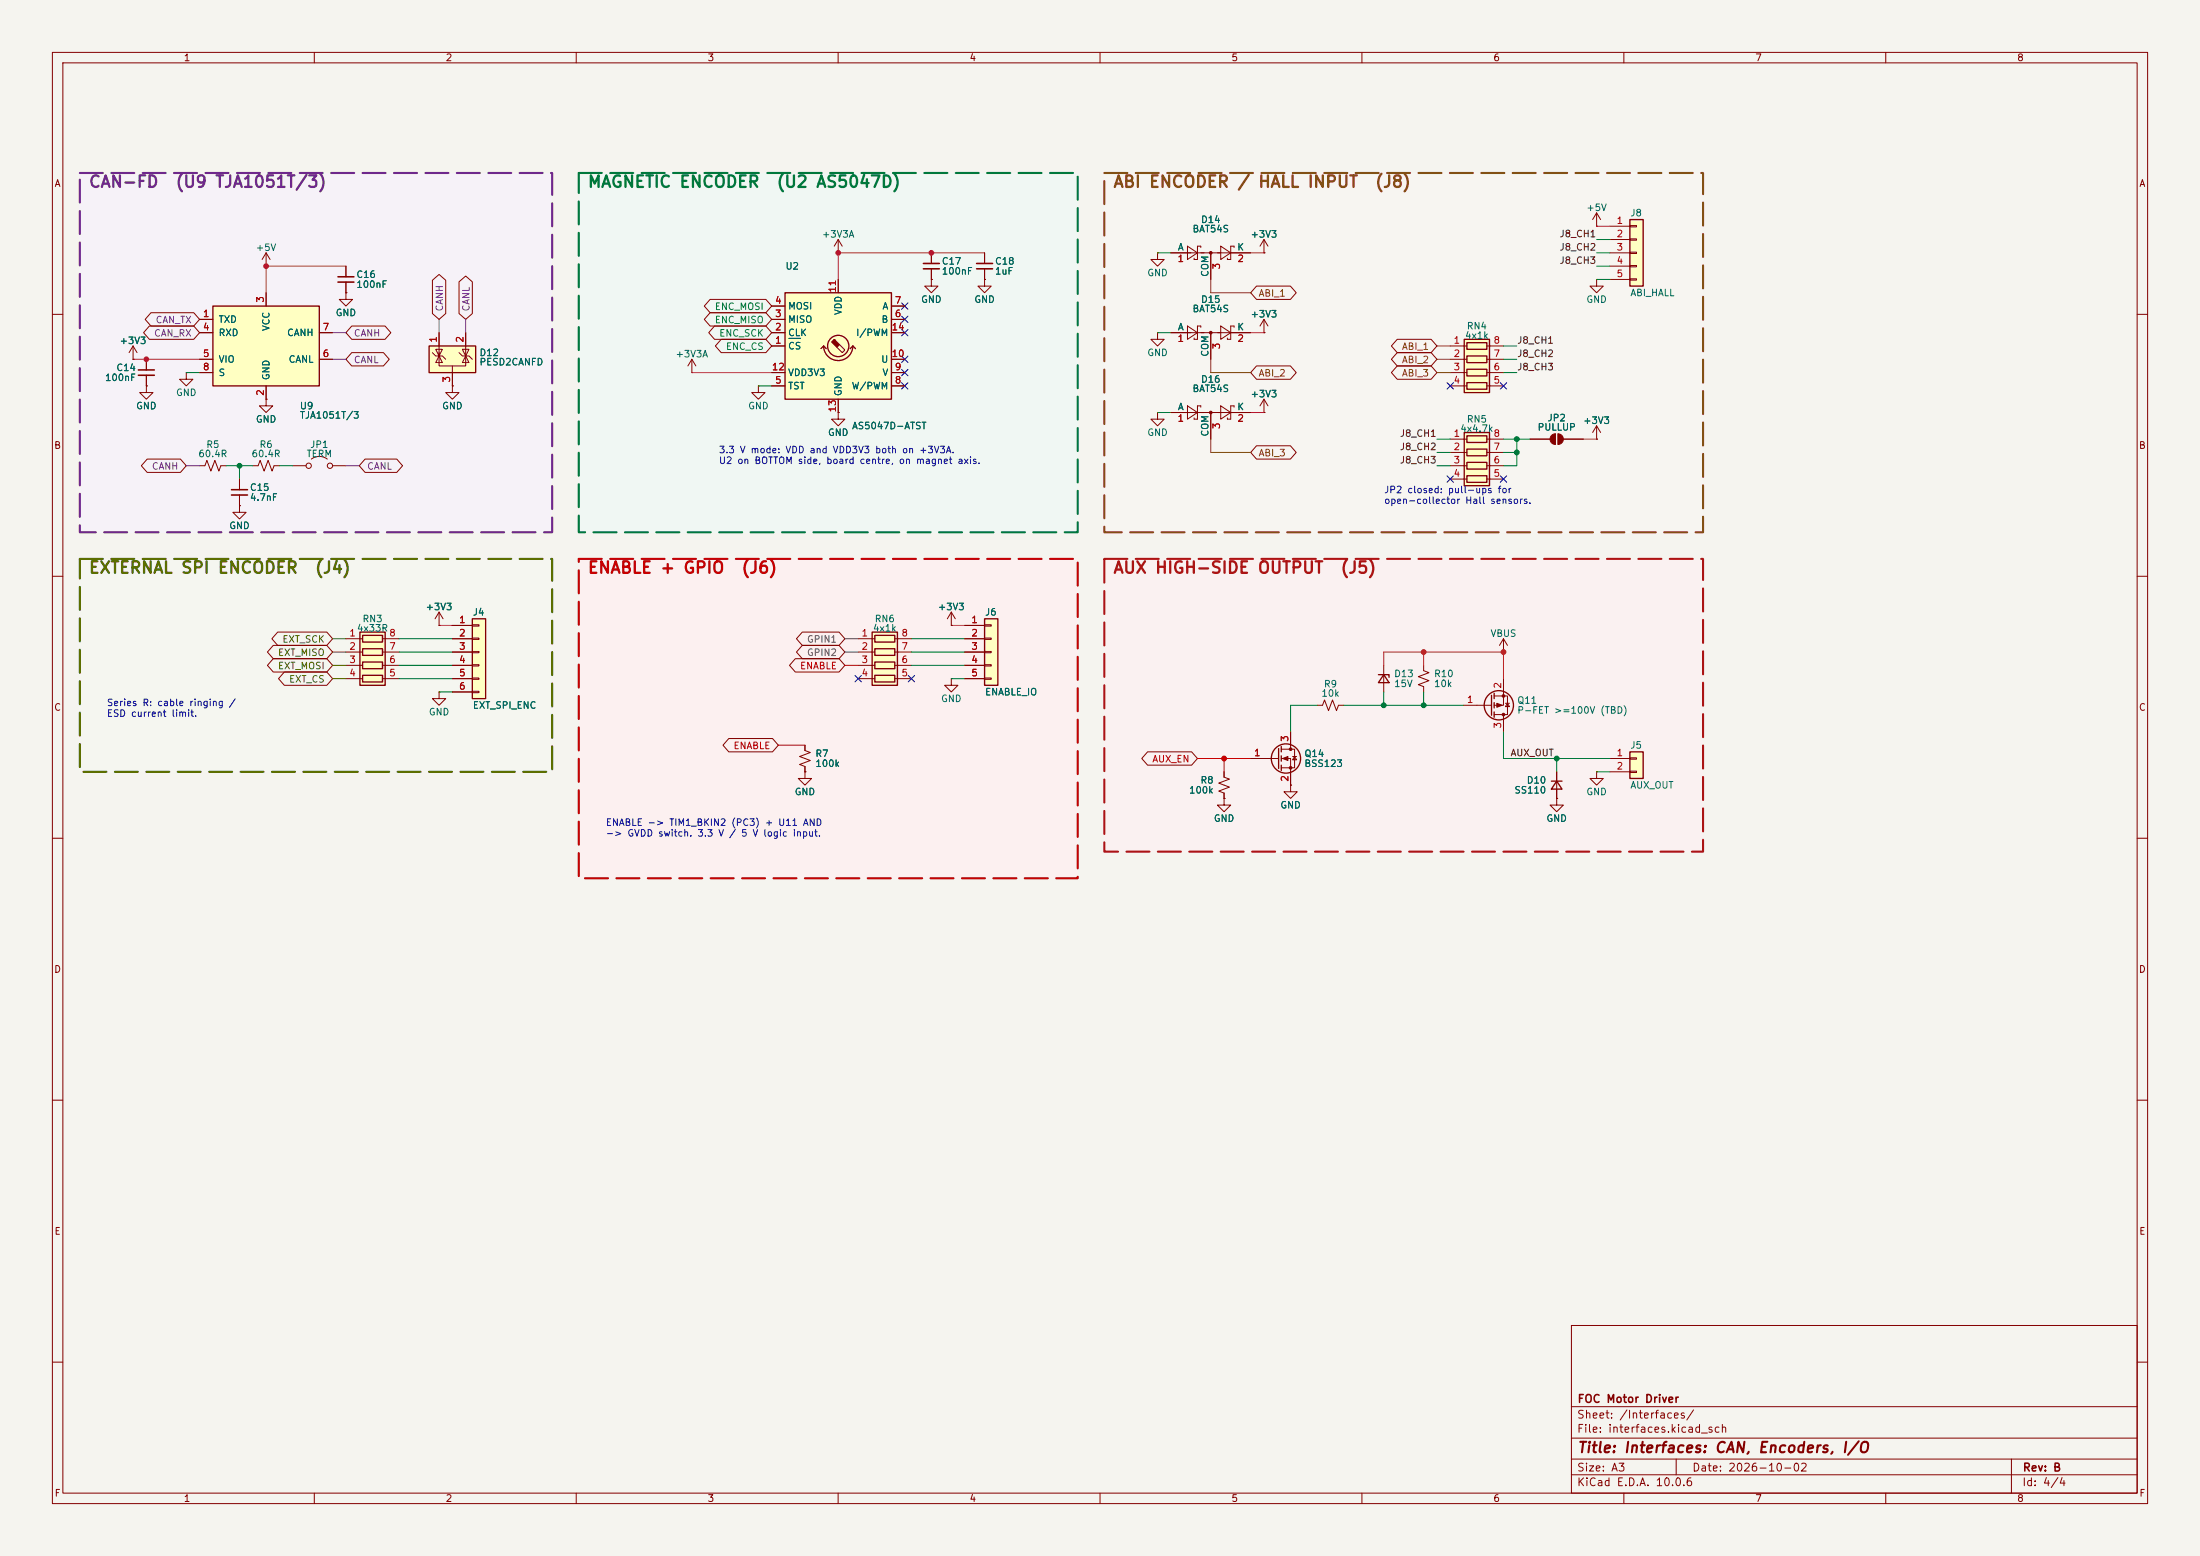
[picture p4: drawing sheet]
<svg xmlns="http://www.w3.org/2000/svg" width="420mm" height="297mm" viewBox="0 0 420 297" stroke-linecap="round" stroke-linejoin="round" font-family="sans-serif">
<path d="M0 0h420v297h-420z" fill="#f5f4ef" stroke="#f5f4ef" stroke-width=".19"/>
<g fill="none" stroke="#840000" stroke-width=".19">
<path d="M10 10h400v277h-400zM12 12h396v273h-396zM60 10v2M110 10v2M160 10v2M210 10v2M260 10v2M310 10v2M360 10v2M10 60h2M408 60h2M10 110h2"/>
<path d="M408 110h2M10 160h2M408 160h2M10 210h2M408 210h2M300 253h108v32h-108zM10 260h2M300 278.5h108M300 274.5h108M300 268.5h108M320 278.5v3M384 278.5v6.5"/>
<path d="M408 260h2M60 285v2M110 285v2M160 285v2M210 285v2M260 285v2M300 281.5h108M310 285v2M360 285v2"/>
</g>
<path d="M210.8 106.7h114.3v55.9h-114.3z" fill="#faf1f1"/>
<path d="M110.5 33h95.2v68.6h-95.2z" fill="#f0f7f3"/>
<path d="M15.2 106.7h90.2v40.6h-90.2z" fill="#f5f6f0"/>
<path d="M110.5 106.7h95.2v60.9h-95.2z" fill="#fcf0f0"/>
<path d="M210.8 33h114.3v68.6h-114.3z" fill="#f7f5f1"/>
<path d="M15.2 33h90.2v68.6h-90.2z" fill="#f6f2f8"/>
<path d="M176.3 50.3h3M176.3 51.3h3" fill="none" stroke="#840000" stroke-width=".3"/>
<g fill="none" stroke="#840000" stroke-width=".19">
<path d="M177.8 48.3v2M177.8 51.3v2M221 48.3v1.2h1.2l-1.2 1.3-1.3-1.3h1.3M221 48.3h.1M223.5 48.3h15.3M226.7 47l1.9 1.3-1.9 1.2zM229.2 47.2v-.2h-.6v2.5h-.6v-.2M231.1 48.3v5M233 47l1.9 1.3-1.9 1.2zM235.6 47.2v-.2h-.7v2.5h-.6v-.2M241.3 48.3h.1M241.3 45.7v2.6"/>
<path d="M241.3 45.7l-.8 1.3M241.3 45.7l.8 1.3M221 63.5v1.3h1.2l-1.2 1.2-1.3-1.2h1.3M221 63.5h.1M221 78.7v1.3h1.2l-1.2 1.3-1.3-1.3h1.3M221 78.7h.1M223.5 63.5h15.3M223.5 78.7h15.3M226.7 62.2l1.9 1.3-1.9 1.3zM226.7 77.5l1.9 1.2-1.9 1.3zM229.2 62.5v-.3h-.6v2.6h-.6v-.3M229.2 77.7v-.2h-.6v2.5h-.6v-.2"/>
<path d="M231.1 63.5v5.1M231.1 78.7v5.1M233 62.2l1.9 1.3-1.9 1.3zM233 77.5l1.9 1.2-1.9 1.3zM235.6 62.5v-.3h-.7v2.6h-.6v-.3M235.6 77.7v-.2h-.7v2.5h-.6v-.2M241.3 63.5h.1M241.3 78.7h.1M241.3 61l-.8 1.2M241.3 61l.8 1.2M241.3 61v2.5M241.3 76.2v2.5"/>
<path d="M241.3 76.2l-.8 1.3M241.3 76.2l.8 1.3"/>
</g>
<g fill="#840000" stroke="#840000" stroke-width=".19">
<circle cx="231.1" cy="63.5" r=".25"/>
<circle cx="231.1" cy="48.3" r=".25"/>
<circle cx="231.1" cy="78.7" r=".25"/>
</g>
<path d="M279.5 64.8h4.9v10.1h-4.9z" fill="#ffffc2"/>
<path d="M279.5 64.8h4.9v10.1h-4.9zM280 65.4h3.8v1.3h-3.8zM280 67.9h3.8v1.3h-3.8zM280 70.5h3.8v1.3h-3.8zM280 73h3.8v1.3h-3.8z" fill="none" stroke="#840000" stroke-width=".25"/>
<path d="M188 53.3v1.3h1.2l-1.2 1.3-1.3-1.3h1.3M188 53.3h.1M188 48.3v2M188 51.3v2M276.9 66h3.1M276.9 68.6h3.1M276.9 71.1h3.1M276.9 73.7h3.1M283.8 66h3.2M283.8 68.6h3.2M283.8 71.1h3.2M283.8 73.7h3.2" fill="none" stroke="#840000" stroke-width=".19"/>
<path d="M186.4 50.3h3.1M186.4 51.3h3.1" fill="none" stroke="#840000" stroke-width=".3"/>
<path d="M279.5 82.6h4.9v10.1h-4.9z" fill="#ffffc2"/>
<path d="M279.5 82.6h4.9v10.1h-4.9zM280 83.2h3.8v1.3h-3.8zM280 85.7h3.8v1.3h-3.8zM280 88.3h3.8v1.2h-3.8zM280 90.8h3.8v1.3h-3.8z" fill="none" stroke="#840000" stroke-width=".25"/>
<g fill="none" stroke="#840000" stroke-width=".19">
<path d="M276.9 83.8h3.1M276.9 86.4h3.1M276.9 88.9h3.1M276.9 91.4h3.1M283.8 83.8h3.2M283.8 86.4h3.2M283.8 88.9h3.2M283.8 91.4h3.2M181.6 129.5v1.3h1.3l-1.3 1.3-1.3-1.3h1.3M181.6 129.5h.1M153.7 147.3v1.3h1.2l-1.2 1.3-1.3-1.3h1.3M153.7 147.3h.1"/>
<path d="M153.7 142.2v1.1l1 .3-2 .8 2 .8-2 .7 1 .4v1"/>
</g>
<path d="M188 118.1h2.5v12.7h-2.5z" fill="#ffffc2"/>
<path d="M188 118.1h2.5v12.7h-2.5z" fill="none" stroke="#840000" stroke-width=".25"/>
<path d="M184.1 119.4h3.9M188 119.3h1.2v.2h-1.2zM184.1 121.9h3.9M184.1 124.5h3.9M184.1 127h3.9M184.1 129.5h3.9M188 121.8h1.2v.2h-1.2zM188 124.3h1.2v.3h-1.2zM188 126.9h1.2v.2h-1.2zM188 129.4h1.2v.3h-1.2z" fill="none" stroke="#840000" stroke-width=".19"/>
<path d="M166.5 120.7h4.8v10.1h-4.8z" fill="#ffffc2"/>
<path d="M166.5 120.7h4.8v10.1h-4.8zM167 121.3h3.8v1.3h-3.8zM167 123.8h3.8v1.3h-3.8zM167 126.4h3.8v1.2h-3.8zM167 128.9h3.8v1.3h-3.8z" fill="none" stroke="#840000" stroke-width=".25"/>
<g fill="none" stroke="#840000" stroke-width=".19">
<path d="M144.8 73.7v1.2h1.2l-1.2 1.3-1.3-1.3h1.3M144.8 73.7h.1M160 78.7v1.3h1.3l-1.3 1.3-1.3-1.3h1.3M160 78.7h.1M181.6 119.4h.1M181.6 116.8l-.8 1.3M181.6 116.8l.8 1.3M181.6 116.8v2.6M163.8 121.9h3.2M163.8 124.5h3.2M163.8 127h3.2M163.8 129.5h3.2"/>
<path d="M170.8 121.9h3.2M170.8 124.5h3.2M170.8 127h3.2M170.8 129.5h3.2"/>
</g>
<path d="M149.9 55.9h20.3v20.3h-20.3z" fill="#ffffc2"/>
<g fill="none" stroke="#840000" stroke-width=".25">
<path d="M149.9 55.9h20.3v20.3h-20.3zM157.2 66a2.79 2.79 0 0 0 2.8 2.8 2.79 2.79 0 0 0 2.8-2.8M157.2 66l-.5 .5M157.2 66l.5 .5M162.8 66l-.5 .5M162.8 66l.5 .5M263.1 128.8h2.1v.5M264.2 128.8l1 1.5h-2.1zM244.1 142.9v3.8M244.6 142.5v1M244.6 144.3v1M244.6 146.1v1"/>
<circle cx="160" cy="66" r="2.03"/>
<circle cx="245.5" cy="144.8" r="2.79"/>
</g>
<g fill="#840000" stroke="#840000" stroke-width=".19">
<path d="M159.3 64.8l1 1-.5 .5-1.1-1 .6-.5 .1 .1z"/>
<path d="M244.9 144.8l1-.4v.8z"/>
<circle cx="246.4" cy="143" r=".25"/>
<circle cx="246.4" cy="146.6" r=".25"/>
</g>
<g fill="none" stroke="#840000" stroke-width=".19">
<path d="M147.3 58.4h2.6M160 48.3h.1M160 45.7v2.6M160 53.3v2.6M160 45.7l-.7 1.3M160 45.7l.8 1.3M170.2 58.4h2.5M132.1 71.1h.1M132.1 68.6l-.8 1.3M132.1 68.6l.7 1.3M132.1 68.6v2.5M147.3 66h2.6"/>
<path d="M147.3 63.5h2.6M147.3 61h2.6M147.3 73.7h2.6M147.3 71.1h2.6M160 76.2v2.5M160.3 65.8l1 1-.5 .5-1-1M170.2 63.5h2.5M170.2 61h2.5M170.2 73.7h2.5M170.2 71.1h2.5M170.2 68.6h2.5M246.4 139.7v3.3"/>
<path d="M251.5 134.6h1l.4-1 .7 2 .8-2 .7 2 .4-1h1M264.2 127v5.1M271.8 127v1l1 .4-2 .8 2 .7-2 .8 1 .4v1M287 124.5h.1M287 121.9l-.7 1.3M287 121.9l.8 1.3M287 121.9v2.6M233.7 152.4v1.3h1.2l-1.2 1.2-1.3-1.2h1.3M233.7 152.4h.1M233.7 147.3v1l1 .4-2 .8 2 .7-2 .8 1 .4v1M238.8 144.8h5.3M244.6 143h2.5v3.6h-2.5"/>
<path d="M244.6 144.8h1.8v5.1M246.4 149.9v1.2h1.2l-1.2 1.3-1.3-1.3h1.3M246.4 149.9h.1M246.8 144.4h.7M247.1 144.4l.4 .6h-.7zM304.8 147.3v1.3h1.3l-1.3 1.3-1.3-1.3h1.3M304.8 147.3h.1"/>
</g>
<path d="M150.6 64.6h2.2" fill="none" stroke="#006464" stroke-width=".19"/>
<path d="M311.1 143.5h2.6v5.1h-2.6z" fill="#ffffc2"/>
<g fill="none" stroke="#840000" stroke-width=".25">
<path d="M284.7 132.7v3.8M285.2 132.3v1.1M285.2 134.1v1M285.2 135.9v1M296.2 149.1h2M297.2 149.1l1 1.5h-2zM311.1 143.5h2.6v5.1h-2.6z"/>
<circle cx="286.1" cy="134.6" r="2.79"/>
</g>
<g fill="none" stroke="#840000" stroke-width=".19">
<path d="M177.8 53.3v1.3h1.3l-1.3 1.3-1.3-1.3h1.3M177.8 53.3h.1M279.4 134.6h5.3M285.2 132.8h2.6v3.6h-2.6M287 129.5v5.1h-1.8M287 136.4v3.3M287.4 134.2h.8M287.8 134.2l.4 .7h-.8zM297.2 152.4v1.3h1.2l-1.2 1.2-1.3-1.2h1.3M297.2 152.4h.1M297.2 147.3v5.1M307.3 144.8h3.8"/>
<path d="M307.3 147.3h3.8M311.1 144.7h1.3v.2h-1.3zM311.1 147.2h1.3v.2h-1.3z"/>
</g>
<g fill="#840000" stroke="#840000" stroke-width=".19">
<path d="M285.7 134.2l1.1 .4-1.1 .4z"/>
<circle cx="287" cy="136.4" r=".25"/>
<circle cx="287" cy="132.8" r=".25"/>
</g>
<path d="M68.7 120.7h4.8v10.1h-4.8z" fill="#ffffc2"/>
<path d="M68.7 120.7h4.8v10.1h-4.8zM69.2 121.3h3.8v1.3h-3.8zM69.2 123.8h3.8v1.3h-3.8zM69.2 126.4h3.8v1.2h-3.8zM69.2 128.9h3.8v1.3h-3.8z" fill="none" stroke="#840000" stroke-width=".25"/>
<path d="M83.8 119.4h.1M83.8 116.8l-.7 1.3M83.8 116.8l.8 1.3M83.8 116.8v2.6M66 121.9h3.2M66 124.5h3.2M66 127h3.2M66 129.5h3.2M73 121.9h3.2M73 124.5h3.2M73 127h3.2M73 129.5h3.2" fill="none" stroke="#840000" stroke-width=".19"/>
<path d="M90.2 118.1h2.5v15.3h-2.5z" fill="#ffffc2"/>
<path d="M90.2 118.1h2.5v15.3h-2.5z" fill="none" stroke="#840000" stroke-width=".25"/>
<g fill="none" stroke="#840000" stroke-width=".19">
<path d="M304.8 43.2h.1M304.8 53.3v1.3h1.3l-1.3 1.3-1.3-1.3h1.3M304.8 53.3h.1M304.8 40.6v2.6M304.8 40.6l-.8 1.3M304.8 40.6l.8 1.3M45.7 96.5v1.3h1.3l-1.3 1.3-1.3-1.3h1.3M45.7 96.5h.1M45.7 91.4v2.1M45.7 94.5v2M292.1 83.8h3.8M296.9 82.8v2"/>
<path d="M297.4 82.8v2M298.4 83.8h3.9M304.8 83.8h.1M304.8 81.3l-.8 1.3M304.8 81.3l.8 1.3M304.8 81.3v2.5M86.4 119.4h3.8M90.2 119.3h1.2v.2h-1.2zM83.8 132.1v1.3h1.3l-1.3 1.2-1.3-1.2h1.3M83.8 132.1h.1M86.4 121.9h3.8M86.4 124.5h3.8"/>
<path d="M86.4 127h3.8M86.4 129.5h3.8M86.4 132.1h3.8M90.2 121.8h1.2v.2h-1.2zM90.2 124.3h1.2v.3h-1.2zM90.2 126.9h1.2v.2h-1.2zM90.2 129.4h1.2v.3h-1.2zM90.2 132h1.2v.2h-1.2z"/>
</g>
<path d="M44.2 93.5h3M44.2 94.5h3" fill="none" stroke="#840000" stroke-width=".3"/>
<g fill="#840000" stroke="#840000" stroke-width=".19">
<path d="M296.2 83.1l.7-.3v2a1.02 1.02 0 0 1-.9-.6 1.02 1.02 0 0 1 .2-1.1z"/>
<path d="M297.4 82.8a1.02 1.02 0 0 1 1 1 1.02 1.02 0 0 1-1 1z"/>
</g>
<path d="M311.1 41.9h2.6v12.7h-2.6z" fill="#ffffc2"/>
<path d="M311.1 41.9h2.6v12.7h-2.6z" fill="none" stroke="#840000" stroke-width=".25"/>
<g fill="none" stroke="#840000" stroke-width=".19">
<path d="M66 50.8v2M66 53.8v2.1M307.3 43.2h3.8M307.3 45.7h3.8M307.3 48.3h3.8M307.3 50.8h3.8M307.3 53.3h3.8M311.1 43.1h1.3v.2h-1.3zM311.1 45.6h1.3v.2h-1.3zM311.1 48.1h1.3v.3h-1.3zM311.1 50.7h1.3v.2h-1.3zM311.1 53.2h1.3v.3h-1.3z"/>
<path d="M27.9 73.7v1.2h1.3l-1.3 1.3-1.2-1.3h1.2M27.9 73.7h.1M38.1 88.9h1l.4-1 .8 2 .7-2 .8 2 .4-1h1"/>
</g>
<path d="M64.5 52.8h3.1M64.5 53.8h3.1" fill="none" stroke="#840000" stroke-width=".3"/>
<path d="M81.9 66h8.9v5.1h-8.9z" fill="#ffffc2"/>
<path d="M81.9 66h8.9v5.1h-8.9z" fill="none" stroke="#840000" stroke-width=".25"/>
<g fill="none" stroke="#840000" stroke-width=".19">
<path d="M50.8 50.8h.1M50.8 48.3l-.8 1.2M50.8 48.3l.8 1.2M50.8 48.3v2.5M25.4 68.6h.1M25.4 66l-.8 1.3M25.4 66l.8 1.3M25.4 66v2.6M82.5 67.3l.7 .6h1.3l.6 .7M83.8 67.9v2h5.1v-2M83.8 67.9l.7 1.3h-1.3zM83.8 67.3v.6l.7-1.2h-1.3l.6 1.2"/>
<path d="M83.8 63.5v4.4M86.4 73.7v1.2h1.2l-1.2 1.3-1.3-1.3h1.3M86.4 73.7h.1M86.4 69.9v3.8M87.6 67.3l.7 .6h1.2l.7 .7M88.3 66.7h1.2l-.6 1.2zM88.9 67.9l.6 1.3h-1.2zM88.9 63.5v4.4M48.3 88.9h1l.4-1 .7 2 .8-2 .7 2 .4-1h1M55.9 88.9h2.5M59.4 87.6a2.54 2.54 0 0 1 3.1 0M63.5 88.9h2.5"/>
<circle cx="58.9" cy="88.9" r=".51"/>
<circle cx="63" cy="88.9" r=".51"/>
</g>
<path d="M40.6 58.4h20.4v15.3h-20.4z" fill="#ffffc2"/>
<path d="M40.6 58.4h20.4v15.3h-20.4z" fill="none" stroke="#840000" stroke-width=".25"/>
<g fill="none" stroke="#840000" stroke-width=".19">
<path d="M28.8 59.7h8.2l1.1 1.3-1.1 1.2h-8.2l-1.1-1.2zM50.8 55.9v2.5M66 55.9v1.3h1.3l-1.3 1.2-1.2-1.2h1.2M66 55.9h.1M66 50.8v2M66 53.8v2.1M82.5 53.5l1.3-1.1 1.3 1.1v6.3l-1.3 1.2-1.3-1.2zM87.6 53.8l1.3-1.1 1.3 1.1v6l-1.3 1.2-1.3-1.2zM135.6 59.7h10.6l1.1 1.3-1.1 1.2h-10.6l-1.2-1.2zM135.6 57.1h10.6l1.1 1.3-1.1 1.3h-10.6l-1.2-1.3zM147.3 58.4h2.6M160 53.3v2.6"/>
<path d="M170.2 58.4h2.5M177.8 53.3h.1M177.8 48.3v2M177.8 51.3v2M188 53.3h.1M188 48.3v2M188 51.3v2M223.5 48.3h3.8M231.1 48.3v5M234.9 48.3h3.9M239.9 54.6h6.4l1.2 1.3-1.2 1.3h-6.4l-1.1-1.3zM241.3 48.3h.1"/>
<path d="M25.4 68.6h.1M27.9 73.7h.1M27.9 68.6v2M27.9 71.6v2.1M28.5 62.2h8.5l1.1 1.3-1.1 1.3h-8.5l-1.1-1.3zM35.6 71.1v1.3h1.2l-1.2 1.3-1.3-1.3h1.3M35.6 71.1h.1M38.1 61h2.5M38.1 63.5h2.5M38.1 68.6h2.5M38.1 71.1h2.5M50.8 76.2v1.3h1.3l-1.3 1.2-1.3-1.2h1.3"/>
<path d="M50.8 76.2h.1M50.8 73.7v2.5M61 63.5h2.5M61 68.6h2.5M67.2 62.2h6.3l1.1 1.3-1.1 1.3h-6.3l-1.2-1.3zM67.2 67.3h6l1.1 1.3-1.1 1.3h-6l-1.2-1.3zM83.8 63.5v2.5M86.4 73.7h.1M86.4 71.1v2.6M88.9 63.5v2.5M136.4 62.2h9.8l1.1 1.3-1.1 1.3h-9.8l-1.1-1.3zM137.7 64.8h8.5l1.1 1.2-1.1 1.3h-8.5l-1.1-1.3z"/>
<path d="M147.3 61h2.6M147.3 63.5h2.6M147.3 71.1h2.6M147.3 66h2.6M147.3 73.7h2.6M160 78.7h.1M160 76.2v2.5M170.2 61h2.5M170.2 63.5h2.5M170.2 68.6h2.5M170.2 71.1h2.5M170.2 73.7h2.5"/>
<path d="M223.5 63.5h3.8M223.5 78.7h3.8M231.1 63.5v5.1M231.1 78.7v5.1M234.9 63.5h3.9M234.9 78.7h3.9M239.9 69.8h6.4l1.2 1.3-1.2 1.3h-6.4l-1.1-1.3zM241.3 78.7h.1M241.3 63.5h.1M266.7 69.8h6.5l1.1 1.3-1.1 1.3h-6.5l-1.1-1.3zM266.7 67.3h6.5l1.1 1.3-1.1 1.3h-6.5l-1.1-1.3zM266.7 64.8h6.5l1.1 1.2-1.1 1.3h-6.5l-1.1-1.3z"/>
<path d="M28.1 87.6h6.3l1.2 1.3-1.2 1.3h-6.3l-1.1-1.3zM45.7 96.5h.1M45.7 91.4v2.1M45.7 94.5v2M69.7 87.6h6l1.2 1.3-1.2 1.3h-6l-1.1-1.3zM239.9 85.1h6.4l1.2 1.3-1.2 1.2h-6.4l-1.1-1.2zM292.1 83.8h3.8M298.4 83.8h3.9M304.8 83.8h.1M83.8 119.4h.1M86.4 119.4h3.8M181.6 119.4h.1"/>
<path d="M184.1 119.4h3.9M52.2 125.7h10.2l1.1 1.3-1.1 1.3h-10.2l-1.1-1.3zM52.2 123.2h10.2l1.1 1.3-1.1 1.2h-10.2l-1.1-1.2zM53 120.6h9.4l1.1 1.3-1.1 1.3h-9.4l-1.1-1.3zM54.3 128.3h8.1l1.1 1.2-1.1 1.3h-8.1l-1.1-1.3zM86.4 121.9h3.8M86.4 124.5h3.8M86.4 127h3.8M86.4 129.5h3.8M86.4 132.1h3.8M151.8 125.7h8.4l1.1 1.3-1.1 1.3h-8.4l-1.1-1.3zM153.2 123.2h7l1.1 1.3-1.1 1.2h-7l-1.2-1.2z"/>
<path d="M153.2 120.6h7l1.1 1.3-1.1 1.3h-7l-1.2-1.3zM184.1 121.9h3.9M184.1 124.5h3.9M184.1 127h3.9M184.1 129.5h3.9M246.4 139.7v2.5M139.1 141h8.4l1.1 1.2-1.1 1.3h-8.4l-1.1-1.3zM153.7 147.3h.1M153.7 142.2v1.1M153.7 146.3v1M219.1 143.5h8.4l1.1 1.3-1.1 1.3h-8.4l-1.1-1.3zM233.7 152.4h.1"/>
<path d="M233.7 147.3v1M233.7 151.4v1M238.8 144.8h2.5M246.4 149.9h.1M246.4 147.3v2.6M297.2 152.4h.1M297.2 147.3v1.8M297.2 150.6v1.8"/>
</g>
<path d="M26.4 70.6h3.1M26.4 71.6h3.1" fill="none" stroke="#840000" stroke-width=".3"/>
<path d="M63.5 121.9h2.5M63.5 124.5h2.5M63.5 127h2.5M63.5 129.5h2.5" fill="none" stroke="#5a7800" stroke-width=".19"/>
<g fill="none" stroke="#009600" stroke-width=".19">
<path d="M221 48.3h2.5M304.8 48.3h2.5M304.8 45.7h2.5M304.8 50.8h2.5M304.8 53.3h2.5M35.6 71.1h2.5M144.8 73.7h2.5M221 78.7h2.5M221 63.5h2.5M287 71.1h2.6M287 66h2.6M287 68.6h2.6"/>
<path d="M43.2 88.9h5.1M45.7 88.9v2.5M53.3 88.9h2.6M274.3 86.4h2.6M274.3 88.9h2.6M274.3 83.8h2.6M287 86.4h2.6M287 83.8h5.1M289.6 83.8v5.1h-2.6M76.2 129.5h10.2M76.2 127h10.2M76.2 124.5h10.2"/>
<path d="M76.2 121.9h10.2M83.8 132.1h2.6M174 127h10.1M174 124.5h10.1M174 121.9h10.1M181.6 129.5h2.5M251.5 134.6h-5.1v5.1M256.5 134.6h22.9M264.2 132.1v2.5M271.8 132.1v2.5M287 139.7v5.1h20.3M297.2 144.8v2.5"/>
<path d="M304.8 147.3h2.5"/>
</g>
<path d="M63.5 63.5h2.5M63.5 68.6h2.5M83.8 61v2.5M88.9 61v2.5M35.6 88.9h2.5M66 88.9h2.6" fill="none" stroke="#7828a0" stroke-width=".19"/>
<path d="M231.1 53.3v2.6h7.7M231.1 68.6v2.5h7.7M274.3 71.1h2.6M274.3 68.6h2.6M274.3 66h2.6M231.1 83.8v2.6h7.7" fill="none" stroke="#8c5a00" stroke-width=".19"/>
<path d="M66 50.8h-15.2v5.1M188 48.3h-28v5M238.8 48.3h2.5M304.8 43.2h2.5M25.4 68.6h12.7M132.1 71.1h15.2M238.8 78.7h2.5M238.8 63.5h2.5M302.3 83.8h2.5M83.8 119.4h2.6M181.6 119.4h2.5" fill="none" stroke="#b4006e" stroke-width=".19"/>
<path d="M264.2 127v-2.5h22.8v5M271.8 124.5v2.5" fill="none" stroke="#c81e1e" stroke-width=".19"/>
<path d="M161.3 127h2.5M148.6 142.2h5.1M228.6 144.8h10.2M233.7 144.8v2.5" fill="none" stroke="#d00000" stroke-width=".19"/>
<path d="M161.3 124.5h2.5M161.3 121.9h2.5" fill="none" stroke="#505050" stroke-width=".19"/>
<g fill="none" stroke="#000084" stroke-width=".19">
<path d="M172.1 57.8l1.2 1.2M173.3 57.8l-1.2 1.2M172.1 73.1l1.2 1.2M172.1 62.9l1.2 1.2M172.1 68l1.2 1.2M172.1 70.5l1.2 1.2M172.1 60.4l1.2 1.2M173.3 73.1l-1.2 1.2M173.3 62.9l-1.2 1.2M173.3 68l-1.2 1.2M173.3 70.5l-1.2 1.2M173.3 60.4l-1.2 1.2"/>
<path d="M276.3 73.1l1.2 1.2M277.5 73.1l-1.2 1.2M286.4 73.1l1.2 1.2M287.6 73.1l-1.2 1.2M276.3 90.8l1.2 1.2M277.5 90.8l-1.2 1.2M286.4 90.8l1.2 1.2M287.6 90.8l-1.2 1.2M163.2 128.9l1.2 1.2M164.4 128.9l-1.2 1.2M173.4 128.9l1.2 1.2M174.6 128.9l-1.2 1.2"/>
</g>
<path d="M210.8 106.7h114.3v55.9h-114.3z" fill="none" stroke="#aa1414" stroke-width=".4" stroke-dasharray="4.4 1.6"/>
<path d="M110.5 33h95.2v68.6h-95.2z" fill="none" stroke="#00783c" stroke-width=".4" stroke-dasharray="4.4 1.6"/>
<path d="M15.2 106.7h90.2v40.6h-90.2z" fill="none" stroke="#5a6e00" stroke-width=".4" stroke-dasharray="4.4 1.6"/>
<path d="M110.5 106.7h95.2v60.9h-95.2z" fill="none" stroke="#c80000" stroke-width=".4" stroke-dasharray="4.4 1.6"/>
<path d="M210.8 33h114.3v68.6h-114.3z" fill="none" stroke="#825014" stroke-width=".4" stroke-dasharray="4.4 1.6"/>
<path d="M15.2 33h90.2v68.6h-90.2z" fill="none" stroke="#6e288c" stroke-width=".4" stroke-dasharray="4.4 1.6"/>
<path d="M150.6 64.6h2.2" fill="none" stroke="#006464" stroke-width=".19"/>
<g fill="#009600" stroke="#009600" stroke-width=".19">
<circle cx="289.6" cy="83.8" r=".46"/>
<circle cx="289.6" cy="86.4" r=".46"/>
<circle cx="264.2" cy="134.6" r=".46"/>
<circle cx="271.8" cy="134.6" r=".46"/>
<circle cx="297.2" cy="144.8" r=".46"/>
<circle cx="45.7" cy="88.9" r=".46"/>
</g>
<g fill="#c81e1e" stroke="#c81e1e" stroke-width=".19">
<circle cx="271.8" cy="124.5" r=".46"/>
<circle cx="287" cy="124.5" r=".46"/>
</g>
<g fill="#b4006e" stroke="#b4006e" stroke-width=".19">
<circle cx="50.8" cy="50.8" r=".46"/>
<circle cx="27.9" cy="68.6" r=".46"/>
<circle cx="177.8" cy="48.3" r=".46"/>
<circle cx="160" cy="48.3" r=".46"/>
</g>
<circle cx="233.7" cy="144.8" r=".46" fill="#d00000" stroke="#d00000" stroke-width=".19"/>
<g font-size="2.2" fill="#6e288c">
<text x="16.8" y="36.3">CAN-FD</text>
<text x="33.4" y="36.3">(U9 TJA1051T/3)</text>
</g>
<g font-size="2.2" fill="#00783c">
<text x="112.1" y="36.3">MAGNETIC ENCODER</text>
<text x="148.1" y="36.3">(U2 AS5047D)</text>
</g>
<g font-size="2.2" fill="#825014">
<text x="212.4" y="36.3">ABI ENCODER / HALL INPUT</text>
<text x="262.4" y="36.3">(J8)</text>
</g>
<g font-size="2.2" fill="#5a6e00">
<text x="16.8" y="110">EXTERNAL SPI ENCODER</text>
<text x="60" y="110">(J4)</text>
</g>
<g font-size="2.2" fill="#c80000">
<text x="112.1" y="110">ENABLE + GPIO</text>
<text x="141.4" y="110">(J6)</text>
</g>
<g font-size="2.2" fill="#aa1414">
<text x="212.4" y="110">AUX HIGH-SIDE OUTPUT</text>
<text x="255.8" y="110">(J5)</text>
</g>
<text font-size="2" fill="#840000" x="301" y="277.8">Title: Interfaces: CAN, Encoders, I/O</text>
<g font-size="1.5" fill="#840000">
<text x="301" y="268.1">FOC Motor Driver</text>
<text x="300.9" y="273.8">File: interfaces.kicad_sch</text>
<text x="300.9" y="271.1">Sheet: /Interfaces/</text>
<text x="300.9" y="281.2">Size: A3</text>
<text x="322.9" y="281.2">Date: 2026-10-02</text>
<text x="386" y="281.2">Rev: B</text>
<text x="300.9" y="284">KiCad E.D.A. 10.0.6</text>
<text x="385.9" y="284">Id: 4/4</text>
</g>
<g font-size="1.3" fill="#840000">
<text x="35" y="12">1</text>
<text x="85" y="12">2</text>
<text x="135" y="12">3</text>
<text x="185" y="12">4</text>
<text x="235" y="12">5</text>
<text x="285" y="12">6</text>
<text x="335" y="12">7</text>
<text x="385" y="12">8</text>
<text x="10.3" y="36">A</text>
<text x="408.3" y="36">A</text>
<text x="10.2" y="86">B</text>
<text x="408.2" y="86">B</text>
<text x="10.2" y="136">C</text>
<text x="408.2" y="136">C</text>
<text x="10.2" y="186">D</text>
<text x="408.2" y="186">D</text>
<text x="10.3" y="236">E</text>
<text x="408.3" y="236">E</text>
<text x="10.3" y="286">F</text>
<text x="35" y="287">1</text>
<text x="85" y="287">2</text>
<text x="135" y="287">3</text>
<text x="185" y="287">4</text>
<text x="235" y="287">5</text>
<text x="285" y="287">6</text>
<text x="335" y="287">7</text>
<text x="385" y="287">8</text>
<text x="408.3" y="286">F</text>
</g>
<g font-size="1.3" fill="#006464">
<text x="302.7" y="40.6">+5V</text>
<text x="311.1" y="41.6">J8</text>
<text x="156.8" y="45.7">+3V3A</text>
<text x="227.5" y="44.7">BAT54S</text>
<text x="229.2" y="42.9">D14</text>
<text x="238.6" y="45.7">+3V3</text>
<text x="48.7" y="48.2">+5V</text>
<text x="67.9" y="53.4">C16</text>
<text x="149.8" y="51.8">U2</text>
<text x="179.7" y="50.8">C17</text>
<text x="179.7" y="52.7">100nF</text>
<text x="189.8" y="50.8">C18</text>
<text x="189.8" y="52.7">1uF</text>
<text x="218.9" y="53">GND</text>
<text x="224.8" y="48.1">A</text>
<text x="231" y="53" transform="rotate(-90 231 53)">COM</text>
<text x="236.1" y="48.1">K</text>
<text x="67.9" y="55.3">100nF</text>
<text x="150.3" y="59.4">MOSI</text>
<text x="168.4" y="59.4">A</text>
<text x="175.7" y="58.1">GND</text>
<text x="185.9" y="58.1">GND</text>
<text x="227.5" y="59.9">BAT54S</text>
<text x="229.2" y="58.1">D15</text>
<text x="302.7" y="58.1">GND</text>
<text x="311.1" y="56.8">ABI_HALL</text>
<text x="22.7" y="66">+3V3</text>
<text x="41.6" y="61.9">TXD</text>
<text x="41.6" y="64.5">RXD</text>
<text x="51.8" y="63.3" transform="rotate(-90 51.8 63.3)">VCC</text>
<text x="54.7" y="64.5">CANH</text>
<text x="64" y="60.7">GND</text>
<text x="150.3" y="64.5">CLK</text>
<text x="150.3" y="61.9">MISO</text>
<text x="161" y="60.2" transform="rotate(-90 161 60.2)">VDD</text>
<text x="163.3" y="64.5">I/PWM</text>
<text x="168.2" y="61.9">B</text>
<text x="224.8" y="63.4">A</text>
<text x="236.1" y="63.4">K</text>
<text x="238.6" y="60.9">+3V3</text>
<text x="279.6" y="65">4x1k</text>
<text x="279.9" y="63.2">RN4</text>
<text x="22.1" y="71.1">C14</text>
<text x="41.6" y="69.5">VIO</text>
<text x="55" y="69.5">CANL</text>
<text x="91.4" y="68.3">D12</text>
<text x="91.4" y="70.1">PESD2CANFD</text>
<text x="128.9" y="68.5">+3V3A</text>
<text x="150.3" y="67">CS</text>
<text x="168.1" y="69.5">U</text>
<text x="218.9" y="68.3">GND</text>
<text x="231" y="68.2" transform="rotate(-90 231 68.2)">COM</text>
<text x="19.9" y="73">100nF</text>
<text x="33.5" y="75.9">GND</text>
<text x="41.6" y="72.1">S</text>
<text x="51.8" y="72.7" transform="rotate(-90 51.8 72.7)">GND</text>
<text x="150.3" y="74.6">TST</text>
<text x="150.3" y="72.1">VDD3V3</text>
<text x="161" y="75.7" transform="rotate(-90 161 75.7)">GND</text>
<text x="162.5" y="74.6">W/PWM</text>
<text x="168.4" y="72.1">V</text>
<text x="227.5" y="75.1">BAT54S</text>
<text x="229.2" y="73.4">D16</text>
<text x="238.6" y="76.1">+3V3</text>
<text x="25.9" y="78.4">GND</text>
<text x="48.7" y="81">GND</text>
<text x="57.1" y="78.4">U9</text>
<text x="57.1" y="80.2">TJA1051T/3</text>
<text x="84.3" y="78.4">GND</text>
<text x="142.7" y="78.4">GND</text>
<text x="158" y="83.5">GND</text>
<text x="162.5" y="82.2">AS5047D-ATST</text>
<text x="218.9" y="83.5">GND</text>
<text x="224.8" y="78.6">A</text>
<text x="231" y="83.4" transform="rotate(-90 231 83.4)">COM</text>
<text x="236.1" y="78.6">K</text>
<text x="278.7" y="82.8">4x4.7k</text>
<text x="279.9" y="81">RN5</text>
<text x="293.4" y="82.5">PULLUP</text>
<text x="295.3" y="80.7">JP2</text>
<text x="302.1" y="81.2">+3V3</text>
<text x="37.8" y="87.6">60.4R</text>
<text x="39.3" y="85.8">R5</text>
<text x="47.9" y="87.6">60.4R</text>
<text x="49.4" y="85.8">R6</text>
<text x="58.4" y="87.6">TERM</text>
<text x="59.1" y="85.8">JP1</text>
<text x="47.6" y="94">C15</text>
<text x="47.6" y="95.9">4.7nF</text>
<text x="43.7" y="101.3">GND</text>
<text x="69.1" y="119.1">RN3</text>
<text x="81.2" y="116.8">+3V3</text>
<text x="90.2" y="117.8">J4</text>
<text x="166.9" y="119.1">RN6</text>
<text x="178.9" y="116.8">+3V3</text>
<text x="187.9" y="117.8">J6</text>
<text x="68" y="120.9">4x33R</text>
<text x="166.5" y="120.9">4x1k</text>
<text x="284.4" y="121.9">VBUS</text>
<text x="252.6" y="131.5">R9</text>
<text x="266" y="129.6">D13</text>
<text x="266" y="131.5">15V</text>
<text x="273.7" y="129.6">R10</text>
<text x="273.7" y="131.5">10k</text>
<text x="81.8" y="136.9">GND</text>
<text x="90.2" y="135.6">EXT_SPI_ENC</text>
<text x="179.5" y="134.3">GND</text>
<text x="187.9" y="133">ENABLE_IO</text>
<text x="252.1" y="133.3">10k</text>
<text x="289.5" y="134.6">Q11</text>
<text x="289.5" y="136.5">P-FET &gt;=100V (TBD)</text>
<text x="311.1" y="143.2">J5</text>
<text x="155.6" y="144.8">R7</text>
<text x="155.6" y="146.7">100k</text>
<text x="229.1" y="149.9">R8</text>
<text x="248.9" y="144.8">Q14</text>
<text x="248.9" y="146.7">BSS123</text>
<text x="291.4" y="149.9">D10</text>
<text x="151.6" y="152.1">GND</text>
<text x="226.9" y="151.8">100k</text>
<text x="244.3" y="154.6">GND</text>
<text x="289" y="151.8">SS110</text>
<text x="302.7" y="152.1">GND</text>
<text x="311.1" y="150.8">AUX_OUT</text>
<text x="231.6" y="157.2">GND</text>
<text x="295.1" y="157.2">GND</text>
</g>
<g font-size="1.3" fill="#0f0f0f">
<text x="297.6" y="45.6">J8_CH1</text>
<text x="297.6" y="48.1">J8_CH2</text>
<text x="297.6" y="50.7">J8_CH3</text>
<text x="289.5" y="65.9">J8_CH1</text>
<text x="289.5" y="68.5">J8_CH2</text>
<text x="289.5" y="71">J8_CH3</text>
<text x="267.1" y="83.7">J8_CH1</text>
<text x="267.1" y="86.2">J8_CH2</text>
<text x="267.1" y="88.8">J8_CH3</text>
<text x="288.3" y="144.7">AUX_OUT</text>
</g>
<g font-size="1.3" fill="#a90000">
<text x="308.5" y="43">1</text>
<text x="308.5" y="45.6">2</text>
<text x="224.7" y="50.3">1</text>
<text x="233.2" y="51.5" transform="rotate(-90 233.2 51.5)">3</text>
<text x="236.1" y="50.3">2</text>
<text x="308.5" y="48.1">3</text>
<text x="308.5" y="50.7">4</text>
<text x="308.5" y="53.2">5</text>
<text x="50.7" y="57.9" transform="rotate(-90 50.7 57.9)">3</text>
<text x="147.9" y="58.3">4</text>
<text x="159.9" y="55.9" transform="rotate(-90 159.9 55.9)">11</text>
<text x="170.7" y="58.3">7</text>
<text x="38.6" y="60.8">1</text>
<text x="38.6" y="63.4">4</text>
<text x="61.5" y="63.4">7</text>
<text x="83.7" y="65.5" transform="rotate(-90 83.7 65.5)">1</text>
<text x="88.8" y="65.5" transform="rotate(-90 88.8 65.5)">2</text>
<text x="147.9" y="65.9">1</text>
<text x="147.9" y="63.4">2</text>
<text x="147.9" y="60.8">3</text>
<text x="170.1" y="63.4">14</text>
<text x="170.7" y="60.8">6</text>
<text x="224.7" y="65.6">1</text>
<text x="236.1" y="65.6">2</text>
<text x="277.4" y="65.9">1</text>
<text x="285" y="65.9">8</text>
<text x="38.6" y="68.4">5</text>
<text x="38.6" y="71">8</text>
<text x="61.5" y="68.4">6</text>
<text x="147.3" y="71">12</text>
<text x="170.1" y="68.4">10</text>
<text x="170.7" y="71">9</text>
<text x="233.2" y="66.8" transform="rotate(-90 233.2 66.8)">3</text>
<text x="277.4" y="68.4">2</text>
<text x="277.4" y="71">3</text>
<text x="285" y="71">6</text>
<text x="285" y="68.4">7</text>
<text x="50.7" y="75.7" transform="rotate(-90 50.7 75.7)">2</text>
<text x="86.2" y="73.1" transform="rotate(-90 86.2 73.1)">3</text>
<text x="147.9" y="73.5">5</text>
<text x="170.7" y="73.5">8</text>
<text x="277.4" y="73.5">4</text>
<text x="285" y="73.5">5</text>
<text x="159.9" y="78.8" transform="rotate(-90 159.9 78.8)">13</text>
<text x="224.7" y="80.8">1</text>
<text x="233.2" y="82" transform="rotate(-90 233.2 82)">3</text>
<text x="236.1" y="80.8">2</text>
<text x="277.4" y="83.7">1</text>
<text x="285" y="83.7">8</text>
<text x="277.4" y="86.2">2</text>
<text x="277.4" y="88.8">3</text>
<text x="285" y="88.8">6</text>
<text x="285" y="86.2">7</text>
<text x="277.4" y="91.3">4</text>
<text x="285" y="91.3">5</text>
<text x="87.5" y="119.2">1</text>
<text x="185.3" y="119.2">1</text>
<text x="66.6" y="121.8">1</text>
<text x="66.6" y="124.3">2</text>
<text x="74.2" y="124.3">7</text>
<text x="74.2" y="121.8">8</text>
<text x="87.5" y="121.8">2</text>
<text x="87.5" y="124.3">3</text>
<text x="164.4" y="121.8">1</text>
<text x="164.4" y="124.3">2</text>
<text x="172" y="124.3">7</text>
<text x="172" y="121.8">8</text>
<text x="185.3" y="121.8">2</text>
<text x="185.3" y="124.3">3</text>
<text x="66.6" y="126.9">3</text>
<text x="66.6" y="129.4">4</text>
<text x="74.2" y="129.4">5</text>
<text x="74.2" y="126.9">6</text>
<text x="87.5" y="126.9">4</text>
<text x="87.5" y="129.4">5</text>
<text x="87.5" y="131.9">6</text>
<text x="164.4" y="126.9">3</text>
<text x="164.4" y="129.4">4</text>
<text x="172" y="129.4">5</text>
<text x="172" y="126.9">6</text>
<text x="185.3" y="126.9">4</text>
<text x="185.3" y="129.4">5</text>
<text x="286.9" y="131.5" transform="rotate(-90 286.9 131.5)">2</text>
<text x="279.9" y="134.5">1</text>
<text x="246.2" y="141.7" transform="rotate(-90 246.2 141.7)">3</text>
<text x="286.9" y="139.2" transform="rotate(-90 286.9 139.2)">3</text>
<text x="239.3" y="144.6">1</text>
<text x="246.2" y="149.3" transform="rotate(-90 246.2 149.3)">2</text>
<text x="308.5" y="144.6">1</text>
<text x="308.5" y="147.2">2</text>
</g>
<g font-size="1.3" fill="#7828a0">
<text x="84.9" y="59.6" transform="rotate(-90 84.9 59.6)">CANH</text>
<text x="90" y="59.6" transform="rotate(-90 90 59.6)">CANL</text>
<text x="29.3" y="64.6">CAN_RX</text>
<text x="29.6" y="62">CAN_TX</text>
<text x="67.4" y="64.6">CANH</text>
<text x="67.4" y="69.6">CANL</text>
<text x="28.9" y="90">CANH</text>
<text x="70" y="90">CANL</text>
</g>
<g font-size="1.3" fill="#00823c">
<text x="136.4" y="59.5">ENC_MOSI</text>
<text x="136.4" y="62">ENC_MISO</text>
<text x="137.2" y="64.6">ENC_SCK</text>
<text x="138.5" y="67.1">ENC_CS</text>
</g>
<g font-size="1.3" fill="#8c5a00">
<text x="240.2" y="56.9">ABI_1</text>
<text x="267.5" y="69.6">ABI_2</text>
<text x="267.5" y="67.1">ABI_1</text>
<text x="240.2" y="72.2">ABI_2</text>
<text x="267.5" y="72.2">ABI_3</text>
<text x="240.2" y="87.4">ABI_3</text>
</g>
<g font-size="1.3" fill="#0000c2">
<text x="137.1" y="86.8">3.3 V mode: VDD and VDD3V3 both on +3V3A.</text>
<text x="137.1" y="88.9">U2 on BOTTOM side, board centre, on magnet axis.</text>
<text x="264.1" y="94.4">JP2 closed: pull-ups for</text>
<text x="264.1" y="96.5">open-collector Hall sensors.</text>
<text x="20.3" y="135.1">Series R: cable ringing /</text>
<text x="20.3" y="137.1">ESD current limit.</text>
<text x="115.5" y="157.9">ENABLE -&gt; TIM1_BKIN2 (PC3) + U11 AND</text>
<text x="115.5" y="160">-&gt; GVDD switch. 3.3 V / 5 V logic input.</text>
</g>
<g font-size="1.3" fill="#5a7800">
<text x="53" y="125.5">EXT_MISO</text>
<text x="53.8" y="123">EXT_SCK</text>
<text x="53" y="128.1">EXT_MOSI</text>
<text x="55.1" y="130.6">EXT_CS</text>
</g>
<g font-size="1.3" fill="#505050">
<text x="153.9" y="125.5">GPIN2</text>
<text x="153.9" y="123">GPIN1</text>
</g>
<g font-size="1.3" fill="#d00000">
<text x="152.6" y="128.1">ENABLE</text>
<text x="139.9" y="143.3">ENABLE</text>
<text x="219.9" y="145.8">AUX_EN</text>
</g>
</svg>
